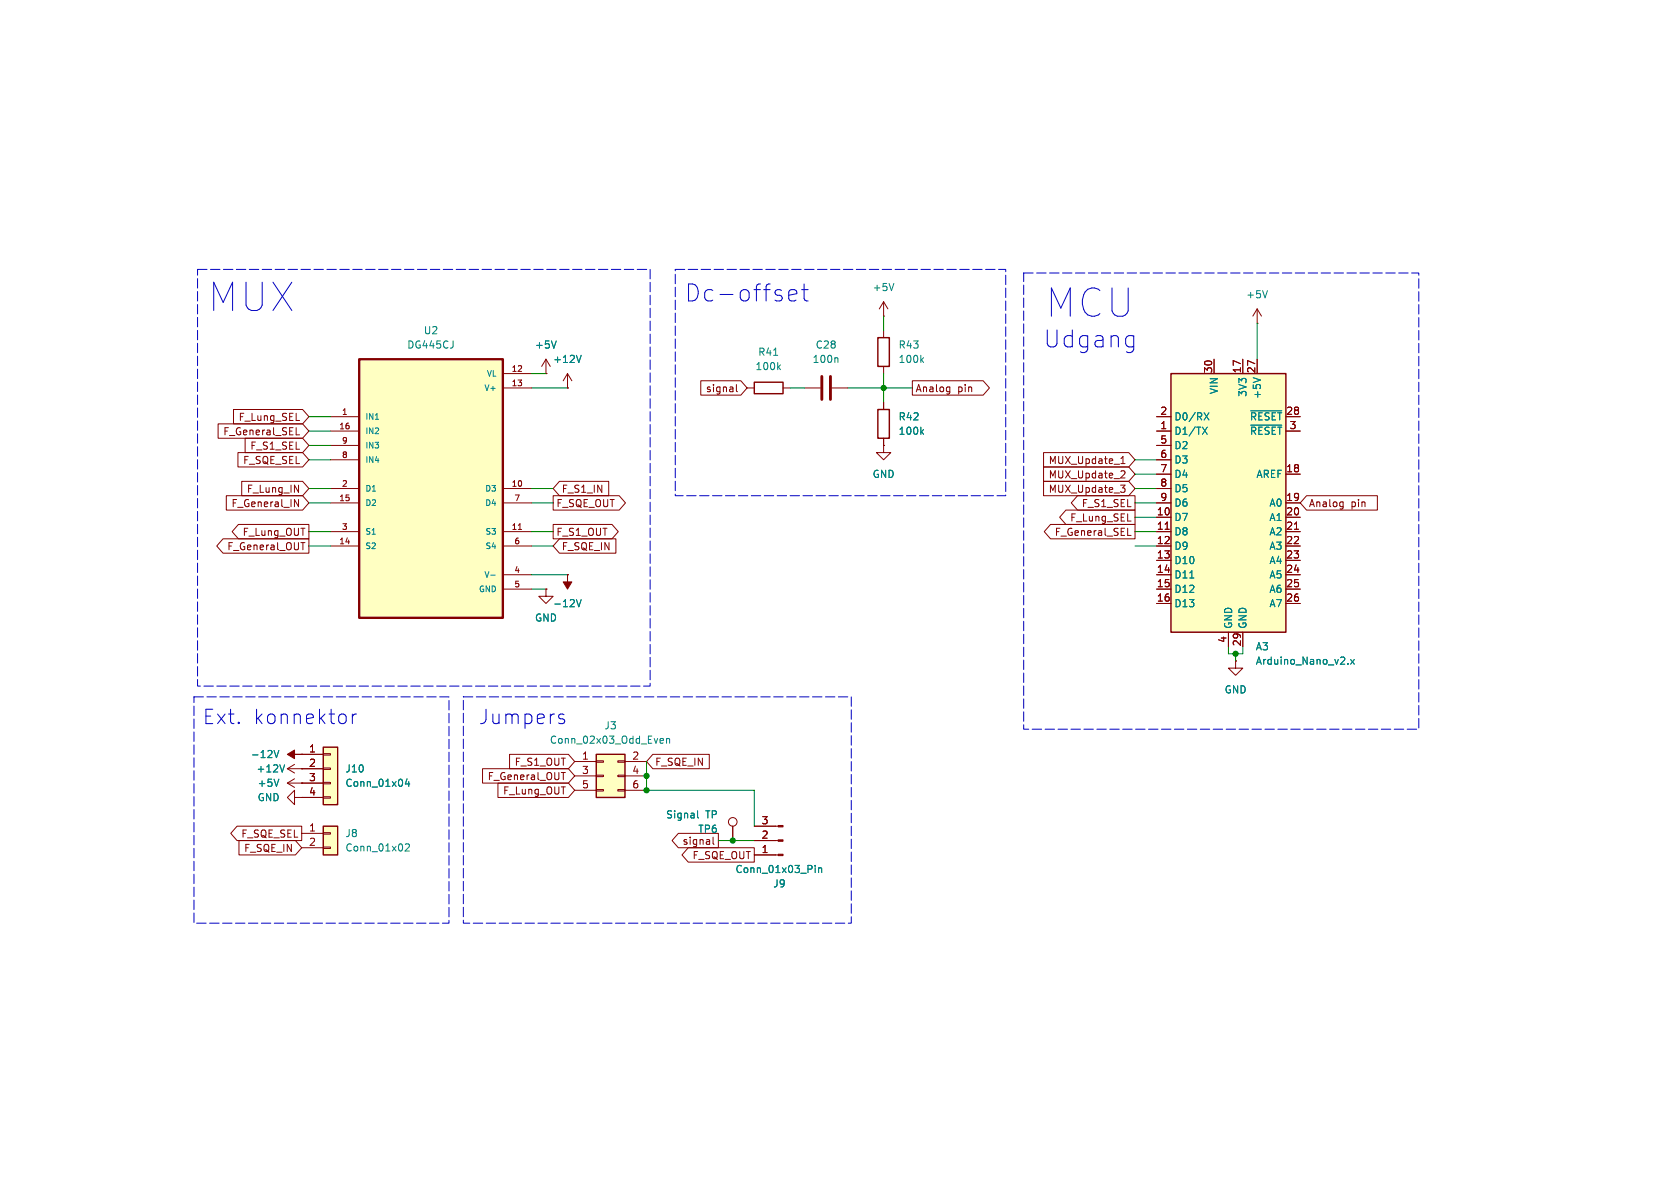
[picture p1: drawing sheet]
<svg xmlns="http://www.w3.org/2000/svg" width="297mm" height="210mm" viewBox="0 0 297 210" stroke-linecap="round" stroke-linejoin="round" font-family="sans-serif">
<path d="M100.3 101.6v1.3h.8l-.8 1.2-.7-1.2h.7z" fill="#840000" stroke="#840000" stroke-width=".18"/>
<g fill="none" stroke="#840000" stroke-width=".18">
<path d="M96.5 66h.1M96.5 63.5l-.7 1.3M96.5 63.5v2.5M96.5 63.5l.8 1.3M132.1 68.6h1.2M138.4 68.6h1.3M156.2 71.1v1.3M156.2 77.5v1.2M96.5 104.1v1.3h1.3l-1.3 1.3-1.3-1.3h1.3M96.5 104.1h.1M100.3 101.6h.1M218.4 116.8v1.3h1.3l-1.3 1.3-1.2-1.3h1.2"/>
<path d="M218.4 116.8h.1M129.5 146.1v2.5"/>
<circle cx="129.5" cy="145.3" r=".76"/>
</g>
<path d="M98.3 60.3l-.4 1.2M136.8 62.8h.7M137.6 64.9l.4 .4M138 64.5l-.5 .5M162.9 76.3l.4 .5M163.3 75.9l-.5 .5M101.9 106l.4 1.3 .4-1.3M123.3 143.3v1.1l.2 .2" fill="none" stroke="#008484" stroke-width=".18"/>
<path d="M133.3 67.6h5.1v2h-5.1zM155.2 72.4h2v5.1h-2z" fill="none" stroke="#840000" stroke-width=".25"/>
<path d="M207 66h20.3v45.8h-20.3z" fill="#ffffc2"/>
<path d="M207 66h20.3v45.8h-20.3z" fill="none" stroke="#840000" stroke-width=".25"/>
<g fill="none" stroke="#840000" stroke-width=".18">
<path d="M204.5 76.2h2.5M204.5 73.7h2.5M204.5 78.7h2.5M214.6 63.5v2.5M219.7 63.5v2.5M222.2 63.5v2.5M227.3 76.2h2.6M227.3 73.7h2.6M204.5 91.4h2.5M204.5 94h2.5M204.5 96.5h2.5M204.5 99.1h2.5"/>
<path d="M204.5 83.8h2.5M204.5 88.9h2.5M204.5 81.3h2.5M204.5 86.4h2.5M206 93.6h.7M227.3 91.4h2.6M227.3 94h2.6M227.3 96.5h2.6M227.3 99.1h2.6M227.3 83.8h2.6M227.3 88.9h2.6M228.8 93.6h.8"/>
<path d="M204.5 101.6h2.5M204.5 104.1h2.5M204.5 106.7h2.5M217.2 111.8v2.5M219.7 111.8v2.5M227.3 101.6h2.6M227.3 104.1h2.6M227.3 106.7h2.6"/>
</g>
<path d="M212.6 75.5l.8 1.3M212.9 73l.8 1.2M213.4 75.5l-.8 1.3M213.7 73l-.8 1.2M221.1 72.6h5.5M221.1 75.2h5.5M221.6 66.8l1.2 .4M210.3 102.2h.8M238.3 117.3v.1M238.8 116.6l.6 .8M239.4 116.6l-.6 .8" fill="none" stroke="#008484" stroke-width=".18"/>
<path d="M63.5 63.5h25.4v45.7h-25.4z" fill="#ffffc2"/>
<path d="M63.5 63.5h25.4v45.7h-25.4z" fill="none" stroke="#840000" stroke-width=".41"/>
<g fill="none" stroke="#840000" stroke-width=".18">
<path d="M156.2 58.4v1.3M58.4 73.7h5.1M58.4 76.2h5.1M58.4 78.7h5.1M88.9 66h5.1M88.9 68.6h5.1M156.2 64.8v1.2M58.4 86.4h5.1M58.4 94h5.1M58.4 96.5h5.1M58.4 88.9h5.1M58.4 81.3h5.1"/>
<path d="M88.9 86.4h5.1M88.9 94h5.1M88.9 96.5h5.1M88.9 88.9h5.1M91.6 93.6h.6M88.9 101.6h5.1M88.9 104.1h5.1M133.3 146.1h4.3M133.3 148.6h4.3M133.3 151.1h4.3"/>
</g>
<path d="M66.4 74.1h.5M162.9 63.6l.4 .5M163.3 63.2l-.5 .5M86.8 101.7h.7M144.1 153v.1M144.1 153.4v.8M144.7 153.4v.8M144.7 153.5l.2-.1 .3 .1 .1 .7" fill="none" stroke="#008484" stroke-width=".18"/>
<path d="M155.2 59.7h2v5.1h-2z" fill="none" stroke="#840000" stroke-width=".25"/>
<g fill="#840000" stroke="#840000" stroke-width=".18">
<path d="M137.6 145.9h.8v.3h-.8z"/>
<path d="M137.6 148.5h.8v.2h-.8z"/>
<path d="M137.6 151h.8v.3h-.8z"/>
</g>
<path d="M105.4 133.4h5.1v7.6h-5.1z" fill="#ffffc2"/>
<g fill="none" stroke="#840000" stroke-width=".18">
<path d="M156.2 55.9h.1M156.2 53.3l-.8 1.3M156.2 53.3v2.6M156.2 53.3l.8 1.3M222.2 57.2h.1M222.2 54.6l-.7 1.3M222.2 54.6v2.6M222.2 54.6l.8 1.3M100.3 68.6h.1M100.3 66l-.7 1.3M100.3 66v2.6M100.3 66l.8 1.3"/>
<path d="M142.2 68.6h2.8M147.1 68.6h2.8M156.2 78.7v1.3h1.3l-1.3 1.3-1.3-1.3h1.3M156.2 78.7h.1M50.8 138.4l1.3 .8M50.8 138.4h2.5M52.1 137.7l-1.3 .7M53.3 138.4h.1M53.3 133.4h.1M101.6 134.6h3.8M101.6 137.2h3.8M101.6 139.7h3.8"/>
<path d="M105.4 139.6h1.3v.2h-1.3zM105.4 137h1.3v.3h-1.3zM105.4 134.5h1.3v.2h-1.3zM109.2 139.6h1.3v.2h-1.3zM109.2 137h1.3v.3h-1.3zM109.2 134.5h1.3v.2h-1.3zM110.5 134.6h3.8M110.5 137.2h3.8M110.5 139.7h3.8M52.1 141v-1.3l-1.3 1.3 1.3 1.2v-1.2h1.2M53.3 141h.1"/>
</g>
<path d="M105.4 133.4h5.1v7.6h-5.1z" fill="none" stroke="#840000" stroke-width=".25"/>
<path d="M158 50.1l-.4 1.3M224.1 51.4l-.5 1.2M102.7 62.8l-.4 1.3M148 63.2l.1 .2v.7M48.5 132.7l.4 1.2 .4-1.2M49.3 137.7l-.4 1.3M116.9 130.5l.3 .1 .1 .2-.6 .2M117.2 131.3l-.3 .1M117.8 130.7l.2-.2 .3 .1 .1 .8M117.8 130.5v.9" fill="none" stroke="#008484" stroke-width=".18"/>
<path d="M145.3 66.5v4.1M146.8 66.5v4.1" fill="none" stroke="#840000" stroke-width=".51"/>
<path d="M50.8 133.4l1.3-.8v.8h1.2h-1.2v.7z" fill="#840000" stroke="#840000" stroke-width=".18"/>
<path d="M57.1 146.1h2.6v5h-2.6z" fill="#ffffc2"/>
<path d="M50.8 135.9l1.3 .8M50.8 135.9h2.5M52.1 135.1l-1.3 .8M53.3 135.9h.1M53.3 147.3h3.8M53.3 149.9h3.8M57.1 149.7h1.3v.3h-1.3zM57.1 147.2h1.3v.2h-1.3z" fill="none" stroke="#840000" stroke-width=".18"/>
<path d="M57.1 146.1h2.6v5h-2.6z" fill="none" stroke="#840000" stroke-width=".25"/>
<path d="M50.3 135.2l-.4 1.3M71.7 149.3l.4-.1 .3 .3-.8 .9h.8" fill="none" stroke="#008484" stroke-width=".18"/>
<path d="M57.1 132.1h2.6v10.1h-2.6z" fill="#ffffc2"/>
<g fill="none" stroke="#840000" stroke-width=".18">
<path d="M38.6 74.9h14.9l1.1 1.3-1.1 1.3h-14.9zM41.3 72.4h12.2l1.1 1.3-1.1 1.2h-12.2zM43.3 77.5h10.2l1.1 1.2-1.1 1.3h-10.2zM52.4 76.9h.6M96.5 66h.1M100.3 68.6h.1M123.9 67.3h7.1l1.1 1.3-1.1 1.3h-7.1zM130.2 68v1.1l.2 .2M156.2 78.7h.1M156.2 71.1v1.3M156.2 77.5v1.2M161.3 67.3h12.5l1.1 1.3-1.1 1.3h-12.5z"/>
<path d="M167.6 68.4l.3 .1M167.9 68.4v1l-.2 .3M167.9 69.2l-.3 .1M204.5 76.2h2.5M204.5 73.7h2.5M204.5 78.7h2.5M214.6 63.5v2.5M219.7 63.5v2.5M222.2 63.5v2.5M227.3 76.2h2.6M227.3 73.7h2.6M39.4 95.2h15.2v2.6h-15.2l-1.1-1.3z"/>
<path d="M40 87.6h13.5l1.1 1.3-1.1 1.3h-13.5zM42.1 80h11.4l1.1 1.3-1.1 1.3h-11.4zM42.1 92.7h12.5v2.6h-12.5l-1.1-1.3zM42.7 85.1h10.8l1.1 1.3-1.1 1.2h-10.8zM52.1 88.3l.7 1.3v-1.3M97.8 92.7h10.4l1.1 1.3-1.1 1.3h-10.4zM97.8 87.6h11.7l1.1 1.3-1.1 1.3h-11.7zM98.9 95.2h10v2.6h-10l-1.1-1.3zM98.9 85.1h8.7v2.5h-8.7l-1.1-1.2zM184.5 80h15l1.2 1.3-1.2 1.3h-15zM184.5 85.1h15l1.2 1.3-1.2 1.2h-15zM184.5 82.5h15l1.2 1.3-1.2 1.3h-15z"/>
<path d="M185.7 92.7h15v2.6h-15l-1.1-1.3zM188.4 90.2h12.3v2.5h-12.3l-1.1-1.3zM190.5 87.6h10.2v2.6h-10.2l-1.1-1.3zM198.1 85.8h.8l-.4 .4 .3 .2 .1 .4-.3 .2h-.3M198.2 82h.7M198.2 81l.3-.3v1.3M198.3 83.2l.5 .1 .1 .3-.8 .9h.8M199.4 94.7h.6M204.5 91.4h2.5M204.5 94h2.5M204.5 96.5h2.5M204.5 99.1h2.5"/>
<path d="M204.5 83.8h2.5M204.5 88.9h2.5M204.5 81.3h2.5M204.5 86.4h2.5M206 93.6h.7M227.3 91.4h2.6M227.3 94h2.6M227.3 96.5h2.6M227.3 99.1h2.6M227.3 83.8h2.6M227.3 88.9h2.6M228.8 93.6h.8"/>
<path d="M231 87.6h12.5v2.6h-12.5l-1.1-1.3zM237.1 88.7l.3 .1M237.4 88.7v1.1l-.2 .2M237.4 89.5l-.3 .1M96.5 104.1h.1M100.3 101.6h.1M204.5 101.6h2.5M204.5 104.1h2.5M204.5 106.7h2.5M217.2 111.8v2.5M218.4 116.8h.1M219.7 111.8v2.5"/>
<path d="M227.3 101.6h2.6M227.3 104.1h2.6M227.3 106.7h2.6M53.3 133.4h.1M53.3 135.9h.1M53.3 138.4h.1M53.3 133.4h3.8M53.3 135.9h3.8M53.3 138.4h3.8M57.1 138.3h1.3v.3h-1.3zM57.1 135.8h1.3v.2h-1.3zM57.1 133.2h1.3v.3h-1.3z"/>
<path d="M85.3 135.9h15.2l1.1 1.3-1.1 1.2h-15.2zM88 138.4h12.5l1.1 1.3-1.1 1.3h-12.5zM90.1 133.3h10.4l1.1 1.3-1.1 1.3h-10.4zM99.2 136.6h.8M115.4 133.3h10v2.6h-10l-1.1-1.3zM41.9 146h11.4v2.6h-11.4l-1.1-1.3zM42.2 148.6h10l1.1 1.3-1.1 1.2h-10zM53.3 141h.1M53.3 141h3.8M57.1 140.8h1.3v.3h-1.3zM119.9 147.3h7.1v2.6h-7.1l-1.1-1.3zM121.7 149.9h11.6v2.5h-11.6l-1.1-1.3z"/>
<path d="M126.1 148v1.1l.1 .2M129.5 146.1v2.5M133.3 151.1h3.9M133.3 148.6h3.9M133.3 146.1h3.9"/>
</g>
<path d="M57.1 132.1h2.6v10.1h-2.6z" fill="none" stroke="#840000" stroke-width=".25"/>
<g fill="none" stroke="#008484" stroke-width=".18">
<path d="M98.3 60.3l-.4 1.2M102.7 62.8l-.4 1.3M162.9 76.3l.4 .5M163.3 75.9l-.5 .5M212.6 75.5l.8 1.3M212.9 73l.8 1.2M213.4 75.5l-.8 1.3M213.7 73l-.8 1.2M221.1 72.6h5.5M221.1 75.2h5.5M221.6 66.8l1.2 .4M101.9 106l.4 1.3 .4-1.3"/>
<path d="M210.3 102.2h.8M238.3 117.3v.1M238.8 116.6l.6 .8M239.4 116.6l-.6 .8M48.5 132.7l.4 1.2 .4-1.2M49.3 137.7l-.4 1.3M50.3 135.2l-.4 1.3M72 137.7l-.3 .9h.7M72.3 138.2v.8M123.3 143.3v1.1l.2 .2M144.1 153v.1M144.1 153.4v.8"/>
<path d="M144.7 153.4v.8M144.7 153.5l.2-.1 .3 .1 .1 .7"/>
</g>
<path d="M139.4 52.2l1.5-.3-.2-.6-.3-.1h-.5l-.3 .1-.2 .3v1.2l.2 .3 .3 .1h.5l.3-.1M141.7 51.2h1.2M142.2 50.2v2.6l.1 .3 .6 .1M200.1 59.3l.3 .2M200.4 59.3v2.5l-.1 .2M200.4 61.2l-.3 .1M62.3 126.2v1.7M63 126.2a.65 .65 0 0 0-.7 .5M99.1 126.2l.6 .1M99.1 127.1l.6 .1 .1 .4-.3 .3h-.5" fill="none" stroke="#0000c2" stroke-width=".18"/>
<path d="M34.9 47.6h80v73.7h-80zM119.4 47.6h58.4v40h-58.4zM181 48.3h69.8v80.6h-69.8zM34.3 123.2h45.1v40h-45.1zM81.9 123.2h68.6v40h-68.6z" fill="none" stroke="#0000c2" stroke-width=".18" stroke-dasharray="1.7 .6"/>
<g fill="none" stroke="#008400" stroke-width=".18">
<path d="M156.2 55.9v2.5M222.2 57.2v6.3M54.6 73.7h3.8M54.6 76.2h3.8M54.6 78.7h3.8M94 68.6h6.3M94 66h2.5M139.7 68.6h2.5M149.9 68.6h11.4M156.2 66v5.1M54.6 88.9h3.8M54.6 86.4h3.8"/>
<path d="M54.6 81.3h3.8M54.6 94h3.8M54.6 96.5h3.8M94 88.9h3.8M94 86.4h3.8M94 94h3.8M94 96.5h3.8M200.7 88.9h3.8M200.7 86.4h3.8M200.7 81.3h3.8M200.7 94h3.8M200.7 96.5h3.8"/>
<path d="M200.7 91.4h3.8M200.7 83.8h3.8M94 101.6h6.3M94 104.1h2.5M217.2 114.3v1.3h2.5v-1.3M218.4 115.6v1.2M114.3 134.6v5.1h19v6.4M127 148.6h6.3"/>
</g>
<g fill="#008400" stroke="#008400" stroke-width=".18">
<circle cx="129.5" cy="148.6" r=".46"/>
<circle cx="114.3" cy="139.7" r=".46"/>
<circle cx="114.3" cy="137.2" r=".46"/>
<circle cx="218.4" cy="115.6" r=".46"/>
<circle cx="156.2" cy="68.6" r=".46"/>
</g>
<g font-size="7" fill="#0000c2">
<text x="36.9" y="55.3">MUX</text>
<text x="185" y="56.3">MCU</text>
</g>
<g font-size="4.2" fill="#0000c2">
<text x="121.1" y="53.5">Dc-offset</text>
<text x="184.5" y="61.7">Udgang</text>
</g>
<g font-size="3.5" fill="#0000c2">
<text x="35.8" y="128.2">Ext.</text>
<text x="44.7" y="128.2">konnektor</text>
<text x="84.6" y="128.2">Jumpers</text>
</g>
<g font-size="1.8" fill="#008484">
<text x="154.2" y="51.7">+5V</text>
<text x="220.2" y="52.9">+5V</text>
<text x="74.8" y="59.3">U2</text>
<text x="71.9" y="61.8">DG445CJ</text>
<text x="94.5" y="61.8">+5V</text>
<text x="97.7" y="64.4">+12V</text>
<text x="133.5" y="65.6">100k</text>
<text x="133.9" y="63.1">R41</text>
<text x="143.6" y="64.4">100n</text>
<text x="144.1" y="61.8">C28</text>
<text x="158.8" y="61.8">R43</text>
<text x="158.8" y="64.4">100k</text>
<text x="215.5" y="69.8" transform="rotate(-90 215.5 69.8)">VIN</text>
<text x="220.6" y="70.3" transform="rotate(-90 220.6 70.3)">3V3</text>
<text x="223.1" y="70.6" transform="rotate(-90 223.1 70.6)">+5V</text>
<text x="158.8" y="74.5">R42</text>
<text x="158.8" y="77.1">100k</text>
<text x="207.5" y="77.1">D1/TX</text>
<text x="207.5" y="74.5">D0/RX</text>
<text x="220.9" y="74.5">~{RESET}</text>
<text x="220.9" y="77.1">~{RESET}</text>
<text x="207.5" y="79.6">D2</text>
<text x="207.5" y="82.1">D3</text>
<text x="154.2" y="84.7">GND</text>
<text x="207.5" y="84.7">D4</text>
<text x="207.5" y="87.2">D5</text>
<text x="207.5" y="89.8">D6</text>
<text x="222" y="84.7">AREF</text>
<text x="224.3" y="89.8">A0</text>
<text x="207.5" y="92.3">D7</text>
<text x="207.5" y="94.8">D8</text>
<text x="224.3" y="92.3">A1</text>
<text x="224.3" y="94.8">A2</text>
<text x="207.5" y="97.4">D9</text>
<text x="207.5" y="99.9">D10</text>
<text x="224.3" y="97.4">A3</text>
<text x="224.3" y="99.9">A4</text>
<text x="97.7" y="107.5">-12V</text>
<text x="207.5" y="102.5">D11</text>
<text x="207.5" y="105">D12</text>
<text x="207.5" y="107.5">D13</text>
<text x="224.3" y="102.5">A5</text>
<text x="224.3" y="105">A6</text>
<text x="224.3" y="107.5">A7</text>
<text x="94.5" y="110.1">GND</text>
<text x="218" y="111.3" transform="rotate(-90 218 111.3)">GND</text>
<text x="220.6" y="111.3" transform="rotate(-90 220.6 111.3)">GND</text>
<text x="221.9" y="115.2">A3</text>
<text x="221.9" y="117.7">Arduino_Nano_v2.x</text>
<text x="216.4" y="122.8">GND</text>
<text x="97.1" y="131.7">Conn_02x03_Odd_Even</text>
<text x="106.8" y="129.1">J3</text>
<text x="44.2" y="134.2">-12V</text>
<text x="45.3" y="136.8">+12V</text>
<text x="61" y="136.8">J10</text>
<text x="45.4" y="141.8">GND</text>
<text x="45.4" y="139.3">+5V</text>
<text x="61" y="139.3">Conn_01x04</text>
<text x="61" y="148.2">J8</text>
<text x="117.7" y="144.9">Signal</text>
<text x="123.3" y="147.4">TP6</text>
<text x="124.8" y="144.9">TP</text>
<text x="61" y="150.7">Conn_01x02</text>
<text x="129.9" y="154.5">Conn_01x03_Pin</text>
<text x="136.6" y="157.1">J9</text>
</g>
<g font-size="1.8" fill="#840000">
<text x="124.7" y="69.5">signal</text>
<text x="161.8" y="69.5">Analog</text>
<text x="169.3" y="69.5">pin</text>
<text x="214.4" y="66.1" transform="rotate(-90 214.4 66.1)">30</text>
<text x="219.5" y="66.1" transform="rotate(-90 219.5 66.1)">17</text>
<text x="222" y="66.1" transform="rotate(-90 222 66.1)">27</text>
<text x="39.4" y="77.2">F_General_SEL</text>
<text x="42.1" y="74.6">F_Lung_SEL</text>
<text x="205" y="75.9">1</text>
<text x="205" y="73.4">2</text>
<text x="227.3" y="73.4">28</text>
<text x="227.9" y="75.9">3</text>
<text x="42.9" y="82.2">F_SQE_SEL</text>
<text x="44.1" y="79.7">F_S1_SEL</text>
<text x="185.3" y="82.2">MUX_Update_1</text>
<text x="205" y="78.5">5</text>
<text x="205" y="81">6</text>
<text x="205" y="83.6">7</text>
<text x="227.3" y="83.6">18</text>
<text x="40.8" y="89.9">F_General_IN</text>
<text x="43.5" y="87.3">F_Lung_IN</text>
<text x="98.3" y="89.9">F_SQE_OUT</text>
<text x="99.2" y="87.3">F_S1_IN</text>
<text x="185.3" y="87.3">MUX_Update_3</text>
<text x="185.3" y="84.8">MUX_Update_2</text>
<text x="191.2" y="89.9">F_S1_SEL</text>
<text x="205" y="86.1">8</text>
<text x="205" y="88.6">9</text>
<text x="227.3" y="88.6">19</text>
<text x="231.3" y="89.9">Analog</text>
<text x="238.8" y="89.9">pin</text>
<text x="42.8" y="94.9">F_Lung_OUT</text>
<text x="98.3" y="94.9">F_S1_OUT</text>
<text x="186.4" y="94.9">F_General_SEL</text>
<text x="189.1" y="92.4">F_Lung_SEL</text>
<text x="204.4" y="91.2">10</text>
<text x="204.4" y="93.7">11</text>
<text x="227.3" y="91.2">20</text>
<text x="227.3" y="93.7">21</text>
<text x="40.1" y="97.5">F_General_OUT</text>
<text x="99.2" y="97.5">F_SQE_IN</text>
<text x="204.4" y="96.3">12</text>
<text x="204.4" y="98.8">13</text>
<text x="204.4" y="101.3">14</text>
<text x="227.3" y="96.3">22</text>
<text x="227.3" y="98.8">23</text>
<text x="227.3" y="101.3">24</text>
<text x="204.4" y="103.9">15</text>
<text x="204.4" y="106.4">16</text>
<text x="227.3" y="103.9">25</text>
<text x="227.3" y="106.4">26</text>
<text x="216.9" y="113.7" transform="rotate(-90 216.9 113.7)">4</text>
<text x="219.5" y="114.3" transform="rotate(-90 219.5 114.3)">29</text>
<text x="54.5" y="133.1">1</text>
<text x="54.5" y="135.6">2</text>
<text x="90.9" y="135.6">F_S1_OUT</text>
<text x="102.8" y="134.4">1</text>
<text x="102.8" y="136.9">3</text>
<text x="111.7" y="134.4">2</text>
<text x="111.7" y="136.9">4</text>
<text x="115.7" y="135.6">F_SQE_IN</text>
<text x="54.5" y="138.2">3</text>
<text x="54.5" y="140.7">4</text>
<text x="86.1" y="138.1">F_General_OUT</text>
<text x="88.8" y="140.7">F_Lung_OUT</text>
<text x="102.8" y="139.4">5</text>
<text x="111.7" y="139.4">6</text>
<text x="42.6" y="148.3">F_SQE_SEL</text>
<text x="54.5" y="147.1">1</text>
<text x="54.5" y="149.6">2</text>
<text x="120.6" y="149.5">signal</text>
<text x="134.5" y="148.3">2</text>
<text x="134.5" y="145.8">3</text>
<text x="43.1" y="150.8">F_SQE_IN</text>
<text x="122.3" y="152.1">F_SQE_OUT</text>
<text x="134.5" y="150.9">1</text>
</g>
<g font-size="1.4" fill="#840000">
<text x="90.3" y="65.8">12</text>
<text x="90.3" y="68.3">13</text>
<text x="59.9" y="75.9">16</text>
<text x="60.3" y="73.4">1</text>
<text x="60.3" y="81">8</text>
<text x="60.3" y="78.5">9</text>
<text x="59.9" y="88.6">15</text>
<text x="60.3" y="86.1">2</text>
<text x="90.3" y="86.1">10</text>
<text x="90.8" y="88.6">7</text>
<text x="60.3" y="93.7">3</text>
<text x="90.3" y="93.7">11</text>
<text x="59.9" y="96.3">14</text>
<text x="90.8" y="101.3">4</text>
<text x="90.8" y="96.3">6</text>
<text x="90.8" y="103.9">5</text>
</g>
<g font-size="1.4" fill="#008484">
<text x="85.5" y="69.3">V+</text>
<text x="85.9" y="66.8">VL</text>
<text x="64.5" y="74.4">IN1</text>
<text x="64.5" y="76.9">IN2</text>
<text x="64.5" y="82">IN4</text>
<text x="64.5" y="79.5">IN3</text>
<text x="64.5" y="89.6">D2</text>
<text x="64.5" y="87.1">D1</text>
<text x="85.6" y="87.1">D3</text>
<text x="85.6" y="89.6">D4</text>
<text x="64.5" y="94.7">S1</text>
<text x="85.7" y="94.7">S3</text>
<text x="64.5" y="97.3">S2</text>
<text x="85.7" y="97.3">S4</text>
<text x="84.5" y="104.9">GND</text>
<text x="85.5" y="102.3">V-</text>
</g>
</svg>
